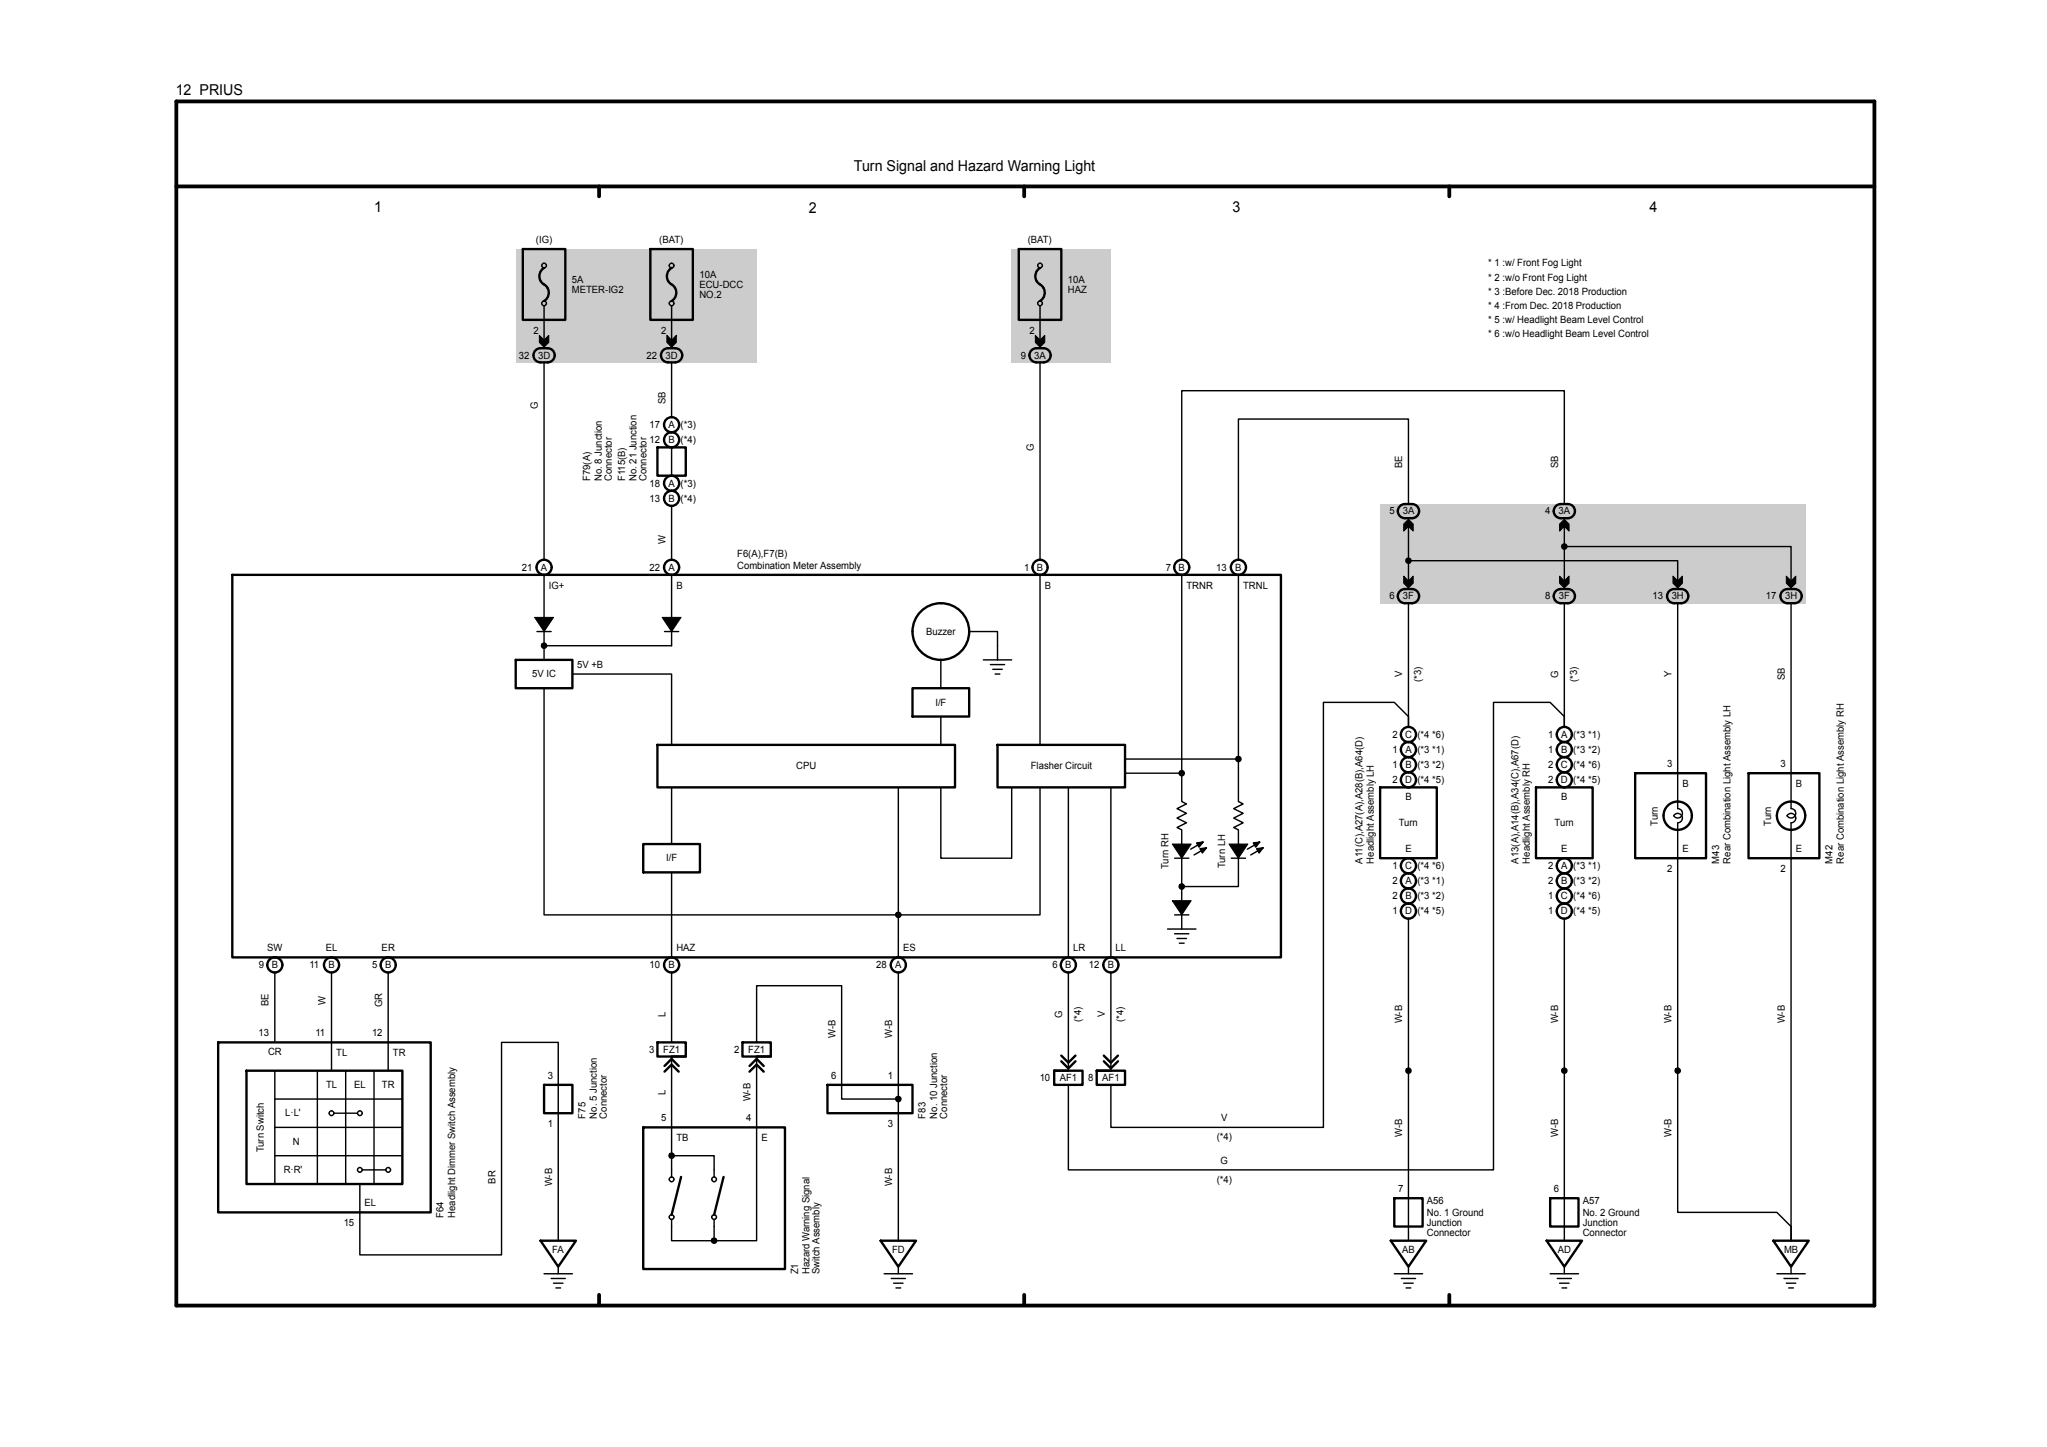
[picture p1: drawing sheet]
<svg xmlns="http://www.w3.org/2000/svg" width="297mm" height="210mm" viewBox="0 0 297 210" stroke-linecap="round" stroke-linejoin="round" font-family="sans-serif">
<path d="M25.6 14.7h246.4v174.8h-246.4zM25.6 27.1h246.4M86.9 27v1.5M148.6 27v1.5M210.3 27v1.5M86.9 187.9v1.5M148.6 187.9v1.5M210.3 187.9v1.5" fill="none" stroke="#000" stroke-width=".55"/>
<g fill="#ccc">
<path d="M74.8 36.1h35v16.5h-35z"/>
<path d="M146.8 36.1h14.4v16.5h-14.4z"/>
<path d="M200.2 73.2h61.7v14.3h-61.7z"/>
<path d="M75.9 36.1h6.1v10.3h-6.1z"/>
<path d="M94.4 36.1h6.1v10.3h-6.1z"/>
<path d="M147.8 36.1h6.2v10.3h-6.2z"/>
</g>
<g fill="none" stroke="#000" stroke-width=".21">
<path d="M78.9 44.4v6.1M78.9 52.6v28.6M97.4 44.4v6.1M97.4 52.6v7.9M150.9 44.4v6.1M150.9 52.6v28.6M97.4 64.9v4.1M97.4 73.4v7.8M204.4 73.2v-12.4h-24.7v20.4M204.4 75.2v10.3M226.7 79.1a.38 .38 0 0 0 .2 .6 .38 .38 0 0 0 .4-.4 .38 .38 0 0 0-.5-.3l-.1 .1 .1 .3 .2 .1 .2-.2-.1-.1-.2-.1 .1 .2h32.9v6.2M227 73.2v-16.5h-55.5v24.5"/>
<path d="M227 75.2v10.3M77.9 91.7h2.1M78.9 99.9v32.9h51.4v-18.5M78.9 83.4v12.4M83.1 97.8h14.3v10.3M96.4 91.7h2.1M97.4 83.4v10.3h-18.5l-.1-.2 .3 .1v.1l-.1 .2-.3-.1v-.3a.38 .38 0 0 1 .6 0 .38 .38 0 0 1-.3 .6 .38 .38 0 0 1-.4-.5l.1-.1M136.5 95.8v4.1M140.6 91.7h4.1v4.1M142.7 95.8h4.1M143.7 96.5h2.1M144 97.1h1.4"/>
<path d="M144.4 97.8h.7M150.9 83.4v24.7M171.5 83.4v32.9l.6 .4-1.3 .7 1.3 .6-1.3 .7 1.3 .7-1.3 .7 .7 .3v8.3M179.7 83.4v32.9l.7 .4-1.4 .7 1.4 .6-1.4 .7 1.4 .7-1.4 .7 .7 .3v8.3h-8.2M204.1 81.1a.38 .38 0 0 0 .1 .6 .38 .38 0 0 0 .5-.4 .38 .38 0 0 0-.5-.3l-.1 .1 .1 .3 .2 .2 .2-.2-.1-.2h-.2l.1 .2h39v4.1M204.4 87.5v18v-1.5l-2.1-2.1h-10.3v61.7h-30.8v-6.2M227 87.5v18v-1.5l-2.1-2.1h-8.2v67.9h-61.7v-12.4M243.4 87.5v29.9a.68 .68 0 0 1 .6 1 .68 .68 0 0 1-1.2 0 .68 .68 0 0 1 1.2 0 .68 .68 0 0 1-.6 1v36M259.9 87.5v29.9a.68 .68 0 0 1 .6 1 .68 .68 0 0 1-1.2 0 .68 .68 0 0 1 1.2 0 .68 .68 0 0 1-.6 1v60.7v-2.1l-2.1-2.1h-14.4v-20.5M97.4 114.3v8.2M136.5 114.3v10.3h10.3v-10.3M136.5 104v4.1"/>
<path d="M150.9 114.3v18.5h-20.6M155 114.3v24.6M161.2 114.3v24.6M171.2 112a.38 .38 0 0 0 .1 .6 .38 .38 0 0 0 .5-.4 .38 .38 0 0 0-.5-.3l-.1 .1 .1 .3 .2 .1 .2-.2-.2-.2h-.1l.1 .2h-8.3M179.4 109.9a.38 .38 0 0 0 .2 .6 .38 .38 0 0 0 .5-.4 .38 .38 0 0 0-.6-.3l-.1 .1 .1 .3 .2 .2 .2-.2-.2-.2h-.1l.1 .2h-16.5M97.4 126.6v12.3M130 132.5a.38 .38 0 0 0 .2 .6 .38 .38 0 0 0 .5-.4 .38 .38 0 0 0-.5-.3l-.2 .1 .2 .5 .3-.1v-.1v-.2h-.3l.1 .2M130.3 132.8v6.1M169.4 134.8h4.1M170.4 124.6h2.1M170.4 132.8h2.1M170.4 135.5h2.1"/>
<path d="M170.8 136.2h1.3M171.1 136.9h.7M171.2 128.4a.38 .38 0 0 0 .2 .6 .38 .38 0 0 0 .4-.4 .38 .38 0 0 0-.5-.3l-.1 .1 .2 .4 .1 .1 .2-.2-.2-.2h-.1l.1 .2M171.5 128.7v6.1M174.1 122.5h-.1v.1l.2-.2h-.4l.2 .3 .2-.3 .3-.2-.9 .1 .4 .6 .5-.7-1.7 1M174.6 123.3h-.2l.1 .1 .2-.2-.4 .1 .2 .2 .2-.3 .3-.1-.9 .1 .4 .6 .5-.7-1.8 1M178.7 124.6h2M182.3 122.5h-.1v.1l.3-.2h-.4l.1 .3 .3-.3 .3-.2-1 .1 .4 .6 .6-.7-1.8 1M182.8 123.3h-.1v.1l.2-.2-.4 .1 .2 .2 .5-.4-.9 .1 .4 .6 .5-.7-1.7 1M204.4 133.3v46.8M227 133.3v46.8M39.9 141.1v10.2"/>
<path d="M39.9 155.4v16.4M39.9 159.5h18.5M46 155.4v16.4M48.1 141.1v14.3M50.2 155.4v16.4M54.3 155.4v16.4M56.3 141.1v14.3M97.4 141.1v10.2M97.4 153.3v17.5M109.8 153.3v26.8h-12.4v-3.1M109.8 151.3v-8.2h12.3v16.4h8.2l-.1-.2h.2l.1 .1v.2l-.3 .1-.2-.4a.38 .38 0 0 1 .7 0 .38 .38 0 0 1-.3 .6 .38 .38 0 0 1-.4-.5v-.1M130.3 141.1v39"/>
<path d="M155 141.1v14.3M161.2 141.1v14.3M204.1 155.1a.38 .38 0 0 0 .1 .7 .38 .38 0 0 0 .5-.4 .38 .38 0 0 0-.5-.3h-.1l.2 .5 .2-.1 .1-.1-.1-.1-.2-.1 .1 .2M226.7 155.1a.38 .38 0 0 0 .2 .7 .38 .38 0 0 0 .4-.5 .38 .38 0 0 0-.5-.2h-.1l.1 .4 .2 .1 .2-.2-.1-.1-.2-.1 .1 .2M243.1 155.1a.38 .38 0 0 0 .2 .7 .38 .38 0 0 0 .5-.5 .38 .38 0 0 0-.6-.2h-.1l.2 .5h.2l.1-.2-.1-.2h-.2l.1 .2M39.9 167.7h18.5M39.9 163.6h18.5M48.4 161.6h3.5M52.2 171.8v10.3h20.6v-30.8h8.2v28.8M52.6 169.8h3.4M97.2 167.5a.38 .38 0 0 0 .1 .6 .38 .38 0 0 0 .5-.4 .38 .38 0 0 0-.5-.3l-.1 .1v.3l.3 .1 .1-.2v-.1l-.3-.1 .1 .2h6.2v3.1M103.6 177v3.1l-.1-.2h.3v.3h-.3l-.2-.4a.38 .38 0 0 1 .6 .1 .38 .38 0 0 1-.3 .5 .38 .38 0 0 1-.3-.5v-.1"/>
<path d="M78.9 184.9h4.2M80 185.5h2M80.3 186.2h1.4M80.7 186.9h.6M81 183.8v1.1M128.3 184.9h4.1M129.3 185.5h2.1M129.7 186.2h1.3M130 186.9h.7M130.3 183.8v1.1M202.3 184.9h4.1M203.3 185.5h2.1"/>
<path d="M203.7 186.2h1.3M204 186.9h.7M204.4 183.8v1.1M224.9 184.9h4.1M225.9 185.5h2.1M226.3 186.2h1.4M226.6 186.9h.7M227 183.8v1.1M257.8 184.9h4.1M258.8 185.5h2.1M259.2 186.2h1.4M259.5 186.9h.7"/>
<path d="M259.9 183.8v1.1"/>
<circle cx="78.9" cy="38.5" r=".34"/>
<circle cx="97.4" cy="38.5" r=".34"/>
<circle cx="150.9" cy="38.5" r=".34"/>
<circle cx="78.9" cy="44" r=".34"/>
<circle cx="97.4" cy="44" r=".34"/>
<circle cx="150.9" cy="44" r=".34"/>
<circle cx="48.1" cy="161.6" r=".34"/>
<circle cx="52.2" cy="169.8" r=".34"/>
<circle cx="52.2" cy="161.6" r=".34"/>
<circle cx="56.3" cy="169.8" r=".34"/>
<circle cx="97.4" cy="176.6" r=".34"/>
<circle cx="97.4" cy="171.2" r=".34"/>
<circle cx="103.6" cy="176.6" r=".34"/>
<circle cx="103.6" cy="171.2" r=".34"/>
</g>
<g fill="none" stroke="#000" stroke-width=".34">
<path d="M75.9 36.1h6.1v10.3h-6.1zM78.9 38.9a1.43 1.43 0 0 0 .2 2.5 1.4 1.4 0 0 1-.2 2.3M94.4 36.1h6.1v10.3h-6.1zM97.4 38.9a1.43 1.43 0 0 0 .2 2.5 1.39 1.39 0 0 1-.2 2.3M147.8 36.1h6.2v10.3h-6.2zM150.9 38.9a1.43 1.43 0 0 0 .2 2.5 1.4 1.4 0 0 1-.2 2.3M77.6 51l.2-.3a2.22 2.22 0 0 1 2.5 .3 1.03 1.03 0 0 1 .1 1 1.03 1.03 0 0 1-.9 .6h-1.1a1.03 1.03 0 0 1-.9-.6 1.03 1.03 0 0 1 .1-1zM96.1 51l.2-.3a2.22 2.22 0 0 1 2.5 .3 1.03 1.03 0 0 1 .1 1 1.03 1.03 0 0 1-.9 .6h-1.1a1.03 1.03 0 0 1-.9-.6 1.03 1.03 0 0 1 .1-1zM149.6 51l.2-.3a2.22 2.22 0 0 1 2.4 .3 1.03 1.03 0 0 1 .1 1 1.03 1.03 0 0 1-.9 .6h-1a1.03 1.03 0 0 1-.9-.6 1.03 1.03 0 0 1 .1-1zM95.4 64.9h4.1v4.1h-4.1zM203 73.6l.2-.3a2.22 2.22 0 0 1 2.5 .3 1.03 1.03 0 0 1 .1 1 1.03 1.03 0 0 1-.9 .6h-1.1a1.03 1.03 0 0 1-.9-.6 1.03 1.03 0 0 1 .1-1zM225.6 73.6l.2-.3a2.22 2.22 0 0 1 2.5 .3 1.03 1.03 0 0 1 .1 1 1.03 1.03 0 0 1-.9 .6h-1a1.03 1.03 0 0 1-1-.6 1.03 1.03 0 0 1 .1-1z"/>
<path d="M33.7 83.4h152.2v55.5h-152.2zM74.8 95.8h8.3v4.1h-8.3zM132.4 99.9h8.2v4.1h-8.2zM203 85.9l.2-.2a2.22 2.22 0 0 1 2.5 .2 1.03 1.03 0 0 1 .1 1.1 1.03 1.03 0 0 1-.9 .5h-1.1a1.03 1.03 0 0 1-.9-.5 1.03 1.03 0 0 1 .1-1.1zM225.6 85.9l.2-.2a2.22 2.22 0 0 1 2.5 .2 1.03 1.03 0 0 1 .1 1.1 1.03 1.03 0 0 1-.9 .5h-1a1.03 1.03 0 0 1-1-.5 1.03 1.03 0 0 1 .1-1.1zM242.3 85.7a2.22 2.22 0 0 1 2.5 .2 1.03 1.03 0 0 1 0 1.1 1.03 1.03 0 0 1-.9 .5h-1a1.03 1.03 0 0 1-1-.7 1.03 1.03 0 0 1 .4-1.1zM258.5 85.9l.2-.2a2.22 2.22 0 0 1 2.5 .2 1.03 1.03 0 0 1 .1 1.1 1.03 1.03 0 0 1-.9 .5h-1a1.03 1.03 0 0 1-1-.5 1.03 1.03 0 0 1 .1-1.1zM95.4 108.1h43.2v6.2h-43.2zM144.7 108.1h18.5v6.2h-18.5zM200.2 114.3h8.3v10.3h-8.3zM204.4 109.9a1.1 1.1 0 0 1 1.1 1.1 1.1 1.1 0 0 1-1.1 1.1M204.4 109.9a1.1 1.1 0 0 0-1.1 1.1 1.1 1.1 0 0 0 1.1 1.1"/>
<path d="M204.4 107.7a1.1 1.1 0 0 1 1.1 1.1 1.1 1.1 0 0 1-1.1 1.1M204.4 107.7a1.1 1.1 0 0 0-1.1 1.1 1.1 1.1 0 0 0 1.1 1.1M222.9 114.3h8.2v10.3h-8.2zM227 109.9a1.1 1.1 0 0 1 1.1 1.1 1.1 1.1 0 0 1-1.1 1.1M227 109.9a1.1 1.1 0 0 0-1.1 1.1 1.1 1.1 0 0 0 1.1 1.1M227 107.7a1.1 1.1 0 0 1 1.1 1.1 1.1 1.1 0 0 1-1.1 1.1M227 107.7a1.1 1.1 0 0 0-1.1 1.1 1.1 1.1 0 0 0 1.1 1.1M237.2 112.2h10.3v12.4h-10.3zM253.7 112.2h10.3v12.4h-10.3zM93.3 122.5h8.3v4.1h-8.3zM204.4 126.7a1.1 1.1 0 0 1 1.1 1.1 1.1 1.1 0 0 1-1.1 1.1M204.4 126.7a1.1 1.1 0 0 0-1.1 1.1 1.1 1.1 0 0 0 1.1 1.1"/>
<path d="M204.4 128.9a1.1 1.1 0 0 1 1.1 1.1 1.1 1.1 0 0 1-1.1 1.1M204.4 128.9a1.1 1.1 0 0 0-1.1 1.1 1.1 1.1 0 0 0 1.1 1.1M227 126.7a1.1 1.1 0 0 1 1.1 1.1 1.1 1.1 0 0 1-1.1 1.1M227 126.7a1.1 1.1 0 0 0-1.1 1.1 1.1 1.1 0 0 0 1.1 1.1M227 128.9a1.1 1.1 0 0 1 1.1 1.1 1.1 1.1 0 0 1-1.1 1.1M227 128.9a1.1 1.1 0 0 0-1.1 1.1 1.1 1.1 0 0 0 1.1 1.1M31.7 151.3h30.8v24.6h-30.8zM35.8 155.4h22.6v16.4h-22.6zM78.9 157.4h4.2v4.2h-4.2zM95.4 151.3h4.1v2h-4.1zM96.4 154.7l1-1 1.1 1M96.4 155.5l1-1 1.1 1"/>
<path d="M97.4 153.3h2.1M107.7 151.3h4.1v2h-4.1zM108.8 154.7l1-1 1 1M108.8 155.5l1-1 1 1M109.8 153.3h2M120.1 157.4h12.3v4.2h-12.3zM153 155.4h4.1v2h-4.1zM153 155.4h2M154 153.2l1 1 1-1M154 154l1 1 1-1M159.1 155.4h4.1v2h-4.1zM159.1 155.4h2.1"/>
<path d="M160.2 153.2l1 1 1-1M160.2 154l1 1 1-1M93.3 163.6h20.6v20.6h-20.6zM98.8 170.8l-1.4 5.5M105 170.8l-1.4 5.5M202.3 173.9h4.1v4.1h-4.1zM224.9 173.9h4.1v4.1h-4.1zM78.4 180.1h5.2l-2.6 3.7zM127.8 180.1h5.1l-2.6 3.7zM201.8 180.1h5.1l-2.5 3.7zM224.4 180.1h5.1l-2.5 3.7zM257.3 180.1h5.1l-2.5 3.7z"/>
<circle cx="97.4" cy="72.3" r="1.1"/>
<circle cx="97.4" cy="70.1" r="1.1"/>
<circle cx="97.4" cy="63.8" r="1.1"/>
<circle cx="97.4" cy="61.6" r="1.1"/>
<circle cx="78.9" cy="82.3" r="1.1"/>
<circle cx="97.4" cy="82.3" r="1.1"/>
<circle cx="136.5" cy="91.7" r="4.1"/>
<circle cx="150.9" cy="82.3" r="1.1"/>
<circle cx="171.5" cy="82.3" r="1.1"/>
<circle cx="179.7" cy="82.3" r="1.1"/>
<circle cx="204.4" cy="113.2" r="1.1"/>
<circle cx="204.4" cy="106.6" r="1.1"/>
<circle cx="227" cy="113.2" r="1.1"/>
<circle cx="227" cy="106.6" r="1.1"/>
<circle cx="243.4" cy="118.4" r="2.06"/>
<circle cx="259.9" cy="118.4" r="2.06"/>
<circle cx="204.4" cy="132.2" r="1.1"/>
<circle cx="204.4" cy="125.6" r="1.1"/>
<circle cx="227" cy="125.6" r="1.1"/>
<circle cx="227" cy="132.2" r="1.1"/>
<circle cx="39.9" cy="140" r="1.1"/>
<circle cx="48.1" cy="140" r="1.1"/>
<circle cx="56.3" cy="140" r="1.1"/>
<circle cx="97.4" cy="140" r="1.1"/>
<circle cx="130.3" cy="140" r="1.1"/>
<circle cx="155" cy="140" r="1.1"/>
<circle cx="161.2" cy="140" r="1.1"/>
</g>
<g fill="#000">
<path d="M78.3 48.7l.6 .7 .7-.7v1l-.7 .7-.6-.7zM96.8 48.7l.6 .7 .7-.7v1l-.7 .7-.6-.7zM150.2 48.7l.7 .7 .7-.7v1l-.7 .7-.7-.7zM203.7 76l.7-.6 .6 .6v1.1l-.6-.7-.7 .7zM227 75.4l.7 .6v1.1l-.7-.7-.7 .7v-1.1zM77.6 89.6h2.7l-1.4 2.1zM96.1 89.6h2.7l-1.4 2.1zM203.7 83.6l.7 .7 .6-.7v1l-.6 .7-.7-.7zM226.3 83.6l.7 .7 .7-.7v1l-.7 .7-.7-.7zM242.7 83.6l.7 .7 .7-.7v1l-.7 .7-.7-.7zM259.2 83.6l.7 .7 .7-.7v1l-.7 .7-.7-.7zM170.1 122.5h2.7l-1.3 2.1z"/>
<path d="M170.1 130.7h2.7l-1.3 2.1zM178.3 122.5h2.8l-1.4 2.1z"/>
</g>
<g fill="none" stroke="#000" stroke-width=".15">
<path d="M78.3 48.7l.6 .7 .7-.7v1l-.7 .7-.6-.7zM96.8 48.7l.6 .7 .7-.7v1l-.7 .7-.6-.7zM150.2 48.7l.7 .7 .7-.7v1l-.7 .7-.7-.7zM203.7 76l.7-.6 .6 .6v1.1l-.6-.7-.7 .7zM227 75.4l.7 .6v1.1l-.7-.7-.7 .7v-1.1zM77.6 89.6h2.7l-1.4 2.1zM96.1 89.6h2.7l-1.4 2.1zM203.7 83.6l.7 .7 .6-.7v1l-.6 .7-.7-.7zM226.3 83.6l.7 .7 .7-.7v1l-.7 .7-.7-.7zM242.7 83.6l.7 .7 .7-.7v1l-.7 .7-.7-.7zM259.2 83.6l.7 .7 .7-.7v1l-.7 .7-.7-.7zM170.1 122.5h2.7l-1.3 2.1z"/>
<path d="M170.1 130.7h2.7l-1.3 2.1zM178.3 122.5h2.8l-1.4 2.1z"/>
</g>
<g font-size="2.2">
<text x="25.5" y="13.8">12 PRIUS</text>
<text x="123.9" y="24.8">Turn Signal and Hazard Warning Light</text>
<text x="54.3" y="30.7">1</text>
<text x="117.3" y="30.8">2</text>
<text x="178.8" y="30.8">3</text>
<text x="239.3" y="30.7">4</text>
</g>
<g font-size="1.5">
<text x="77.8" y="35.2">(IG)</text>
<text x="95.7" y="35.2">(BAT)</text>
<text x="149.1" y="35.2">(BAT)</text>
<text x="83" y="41.1">5A</text>
<text x="101.5" y="40.4">10A</text>
<text x="101.5" y="41.8">ECU-DCC</text>
<text x="154.9" y="41.1">10A</text>
<text x="215.9" y="40.7">* 2 :w/o Front Fog Light</text>
<text x="215.9" y="38.7">* 1 :w/ Front Fog Light</text>
<text x="83" y="42.5">METER-IG2</text>
<text x="101.5" y="43.3">NO.2</text>
<text x="154.9" y="42.5">HAZ</text>
<text x="215.9" y="44.8">* 4 :From Dec. 2018 Production</text>
<text x="215.9" y="42.8">* 3 :Before Dec. 2018 Production</text>
<text x="215.9" y="46.9">* 5 :w/ Headlight Beam Level Control</text>
<text x="75.3" y="52">32</text>
<text x="77.4" y="48.4">2</text>
<text x="78.1" y="52">3D</text>
<text x="93.8" y="52">22</text>
<text x="95.9" y="48.4">2</text>
<text x="96.6" y="52">3D</text>
<text x="148.1" y="52">9</text>
<text x="149.4" y="48.4">2</text>
<text x="150.1" y="52">3A</text>
<text x="215.9" y="49">* 6 :w/o Headlight Beam Level Control</text>
<text x="78" y="59.3" transform="rotate(-90 78 59.3)">G</text>
<text x="96.5" y="58.6" transform="rotate(-90 96.5 58.6)">SB</text>
<text x="94.2" y="64.3">12</text>
<text x="94.2" y="62.1">17</text>
<text x="97" y="64.3">B (*4)</text>
<text x="97" y="62.1">A (*3)</text>
<text x="150" y="65.5" transform="rotate(-90 150 65.5)">G</text>
<text x="85.6" y="69.8" transform="rotate(-90 85.6 69.8)">F79(A)</text>
<text x="87.3" y="69.8" transform="rotate(-90 87.3 69.8)">No. 8 Junction</text>
<text x="88.7" y="69.8" transform="rotate(-90 88.7 69.8)">Connector</text>
<text x="90.7" y="69.8" transform="rotate(-90 90.7 69.8)">F115(B)</text>
<text x="92.4" y="69.8" transform="rotate(-90 92.4 69.8)">No. 21 Junction</text>
<text x="93.8" y="69.8" transform="rotate(-90 93.8 69.8)">Connector</text>
<text x="94.2" y="70.6">18</text>
<text x="97" y="70.6">A (*3)</text>
<text x="203.5" y="67.9" transform="rotate(-90 203.5 67.9)">BE</text>
<text x="226.1" y="67.9" transform="rotate(-90 226.1 67.9)">SB</text>
<text x="94.2" y="72.8">13</text>
<text x="97" y="72.8">B (*4)</text>
<text x="201.6" y="74.7">5</text>
<text x="203.5" y="74.7">3A</text>
<text x="224.2" y="74.7">4</text>
<text x="226.1" y="74.7">3A</text>
<text x="75.7" y="82.8">21</text>
<text x="78.5" y="82.8">A</text>
<text x="94.2" y="82.8">22</text>
<text x="96.5" y="79" transform="rotate(-90 96.5 79)">W</text>
<text x="97" y="82.8">A</text>
<text x="107" y="80.8">F6(A),F7(B)</text>
<text x="107" y="82.5">Combination Meter Assembly</text>
<text x="148.6" y="82.8">1</text>
<text x="150.4" y="82.8">B</text>
<text x="169.1" y="82.8">7</text>
<text x="171" y="82.8">B</text>
<text x="176.5" y="82.8">13</text>
<text x="179.2" y="82.8">B</text>
<text x="79.6" y="85.4">IG+</text>
<text x="98.1" y="85.4">B</text>
<text x="151.6" y="85.4">B</text>
<text x="172.2" y="85.4">TRNR</text>
<text x="180.4" y="85.4">TRNL</text>
<text x="201.6" y="87">6</text>
<text x="203.6" y="87">3F</text>
<text x="224.2" y="87">8</text>
<text x="226.2" y="87">3F</text>
<text x="239.8" y="87">13</text>
<text x="242.5" y="87">3H</text>
<text x="256.2" y="87">17</text>
<text x="259" y="87">3H</text>
<text x="134.4" y="92.1">Buzzer</text>
<text x="77.2" y="98.3">5V IC</text>
<text x="83.7" y="96.9">5V +B</text>
<text x="203.5" y="98.3" transform="rotate(-90 203.5 98.3)">V</text>
<text x="206.2" y="98.9" transform="rotate(-90 206.2 98.9)">(*3)</text>
<text x="226.1" y="98.4" transform="rotate(-90 226.1 98.4)">G</text>
<text x="228.8" y="98.9" transform="rotate(-90 228.8 98.9)">(*3)</text>
<text x="242.5" y="98.3" transform="rotate(-90 242.5 98.3)">Y</text>
<text x="259" y="98.7" transform="rotate(-90 259 98.7)">SB</text>
<text x="135.7" y="102.4">I/F</text>
<text x="202" y="107.1">2</text>
<text x="203.9" y="107.1">C (*4 *6)</text>
<text x="224.6" y="107.1">1</text>
<text x="226.5" y="107.1">A (*3 *1)</text>
<text x="115.5" y="111.7">CPU</text>
<text x="149.6" y="111.7">Flasher Circuit</text>
<text x="202" y="113.7">2</text>
<text x="202" y="111.5">1</text>
<text x="202" y="109.3">1</text>
<text x="203.9" y="113.7">D (*4 *5)</text>
<text x="203.9" y="111.5">B (*3 *2)</text>
<text x="203.9" y="109.3">A (*3 *1)</text>
<text x="224.6" y="113.7">2</text>
<text x="224.6" y="111.5">2</text>
<text x="224.6" y="109.3">1</text>
<text x="226.5" y="113.7">D (*4 *5)</text>
<text x="226.5" y="111.5">C (*4 *6)</text>
<text x="226.5" y="109.3">B (*3 *2)</text>
<text x="241.9" y="111.3">3</text>
<text x="258.4" y="111.3">3</text>
<text x="202.9" y="119.9">Turn</text>
<text x="203.9" y="116.1">B</text>
<text x="225.6" y="119.9">Turn</text>
<text x="226.5" y="116.1">B</text>
<text x="240.5" y="119.8" transform="rotate(-90 240.5 119.8)">Turn</text>
<text x="244.1" y="114.2">B</text>
<text x="257" y="119.8" transform="rotate(-90 257 119.8)">Turn</text>
<text x="260.6" y="114.2">B</text>
<text x="96.6" y="125">I/F</text>
<text x="197.7" y="125.3" transform="rotate(-90 197.7 125.3)">A11(C),A27(A),A28(B),A64(D)</text>
<text x="199.3" y="125.3" transform="rotate(-90 199.3 125.3)">Headlight Assembly LH</text>
<text x="203.9" y="123.7">E</text>
<text x="220.3" y="125.3" transform="rotate(-90 220.3 125.3)">A13(A),A14(B),A34(C),A67(D)</text>
<text x="222" y="125.3" transform="rotate(-90 222 125.3)">Headlight Assembly RH</text>
<text x="226.5" y="123.7">E</text>
<text x="244.1" y="123.7">E</text>
<text x="249.4" y="125.3" transform="rotate(-90 249.4 125.3)">M43</text>
<text x="251.1" y="125.3" transform="rotate(-90 251.1 125.3)">Rear Combination Light Assembly LH</text>
<text x="260.6" y="123.7">E</text>
<text x="265.9" y="125.3" transform="rotate(-90 265.9 125.3)">M42</text>
<text x="267.5" y="125.3" transform="rotate(-90 267.5 125.3)">Rear Combination Light Assembly RH</text>
<text x="169.5" y="126.1" transform="rotate(-90 169.5 126.1)">Turn RH</text>
<text x="177.8" y="126" transform="rotate(-90 177.8 126)">Turn LH</text>
<text x="202" y="128.3">2</text>
<text x="202" y="126.1">1</text>
<text x="202" y="130.5">2</text>
<text x="203.9" y="126.1">C (*4 *6)</text>
<text x="203.9" y="128.3">A (*3 *1)</text>
<text x="203.9" y="130.5">B (*3 *2)</text>
<text x="224.6" y="128.3">2</text>
<text x="224.6" y="126.1">2</text>
<text x="224.6" y="130.5">1</text>
<text x="226.5" y="130.5">C (*4 *6)</text>
<text x="226.5" y="128.3">B (*3 *2)</text>
<text x="226.5" y="126.1">A (*3 *1)</text>
<text x="241.9" y="126.5">2</text>
<text x="258.4" y="126.5">2</text>
<text x="202" y="132.7">1</text>
<text x="203.9" y="132.7">D (*4 *5)</text>
<text x="224.6" y="132.7">1</text>
<text x="226.5" y="132.7">D (*4 *5)</text>
<text x="37.6" y="140.5">9</text>
<text x="38.8" y="138">SW</text>
<text x="39.4" y="140.5">B</text>
<text x="44.9" y="140.5">11</text>
<text x="47.3" y="138">EL</text>
<text x="47.7" y="140.5">B</text>
<text x="54" y="140.5">5</text>
<text x="55.4" y="138">ER</text>
<text x="55.9" y="140.5">B</text>
<text x="94.2" y="140.5">10</text>
<text x="97" y="140.5">B</text>
<text x="98.1" y="138.1">HAZ</text>
<text x="127.1" y="140.5">28</text>
<text x="129.9" y="140.5">A</text>
<text x="131" y="138.1">ES</text>
<text x="152.7" y="140.5">6</text>
<text x="154.6" y="140.5">B</text>
<text x="155.7" y="138.1">LR</text>
<text x="158" y="140.5">12</text>
<text x="160.7" y="140.5">B</text>
<text x="161.9" y="138.1">LL</text>
<text x="39" y="146" transform="rotate(-90 39 146)">BE</text>
<text x="47.2" y="145.8" transform="rotate(-90 47.2 145.8)">W</text>
<text x="55.4" y="146.1" transform="rotate(-90 55.4 146.1)">GR</text>
<text x="96.5" y="147.6" transform="rotate(-90 96.5 147.6)">L</text>
<text x="154.1" y="147.7" transform="rotate(-90 154.1 147.7)">G</text>
<text x="156.9" y="148.3" transform="rotate(-90 156.9 148.3)">(*4)</text>
<text x="160.3" y="147.6" transform="rotate(-90 160.3 147.6)">V</text>
<text x="163" y="148.3" transform="rotate(-90 163 148.3)">(*4)</text>
<text x="203.5" y="148.5" transform="rotate(-90 203.5 148.5)">W-B</text>
<text x="226.1" y="148.5" transform="rotate(-90 226.1 148.5)">W-B</text>
<text x="242.5" y="148.5" transform="rotate(-90 242.5 148.5)">W-B</text>
<text x="259" y="148.5" transform="rotate(-90 259 148.5)">W-B</text>
<text x="37.5" y="150.4">13</text>
<text x="38.9" y="153.1">CR</text>
<text x="45.8" y="150.4">11</text>
<text x="48.8" y="153.3">TL</text>
<text x="54" y="150.4">12</text>
<text x="57" y="153.3">TR</text>
<text x="94.2" y="152.8">3</text>
<text x="96.2" y="152.8">FZ1</text>
<text x="106.5" y="152.8">2</text>
<text x="108.6" y="152.8">FZ1</text>
<text x="121.2" y="150.6" transform="rotate(-90 121.2 150.6)">W-B</text>
<text x="129.4" y="150.6" transform="rotate(-90 129.4 150.6)">W-B</text>
<text x="47.3" y="157.9">TL</text>
<text x="51.4" y="157.9">EL</text>
<text x="55.4" y="157.9">TR</text>
<text x="79.5" y="156.6">3</text>
<text x="96.5" y="158.9" transform="rotate(-90 96.5 158.9)">L</text>
<text x="108.9" y="159.8" transform="rotate(-90 108.9 159.8)">W-B</text>
<text x="120.6" y="156.6">6</text>
<text x="128.8" y="156.6">1</text>
<text x="150.8" y="156.9">10</text>
<text x="153.8" y="156.9">AF1</text>
<text x="157.9" y="156.9">8</text>
<text x="159.9" y="156.9">AF1</text>
<text x="38.3" y="167.2" transform="rotate(-90 38.3 167.2)">Turn Switch</text>
<text x="41.4" y="162">L·L'</text>
<text x="42.5" y="166.1">N</text>
<text x="79.5" y="163.5">1</text>
<text x="85" y="162.3" transform="rotate(-90 85 162.3)">F75</text>
<text x="86.6" y="162.3" transform="rotate(-90 86.6 162.3)">No. 5 Junction</text>
<text x="88.1" y="162.3" transform="rotate(-90 88.1 162.3)">Connector</text>
<text x="95.9" y="162.7">5</text>
<text x="98.1" y="165.6">TB</text>
<text x="108.3" y="162.7">4</text>
<text x="110.5" y="165.6">E</text>
<text x="128.8" y="163.5">3</text>
<text x="134.3" y="162.3" transform="rotate(-90 134.3 162.3)">F83</text>
<text x="136" y="162.3" transform="rotate(-90 136 162.3)">No. 10 Junction</text>
<text x="137.4" y="162.3" transform="rotate(-90 137.4 162.3)">Connector</text>
<text x="176.5" y="165.5">(*4)</text>
<text x="177.2" y="162.7">V</text>
<text x="203.5" y="165" transform="rotate(-90 203.5 165)">W-B</text>
<text x="226.1" y="165" transform="rotate(-90 226.1 165)">W-B</text>
<text x="242.5" y="165" transform="rotate(-90 242.5 165)">W-B</text>
<text x="41.2" y="170.3">R·R'</text>
<text x="71.9" y="171.8" transform="rotate(-90 71.9 171.8)">BR</text>
<text x="80.1" y="172.2" transform="rotate(-90 80.1 172.2)">W-B</text>
<text x="129.4" y="172.2" transform="rotate(-90 129.4 172.2)">W-B</text>
<text x="176.5" y="171.6">(*4)</text>
<text x="177.1" y="168.9">G</text>
<text x="202.8" y="173">7</text>
<text x="225.5" y="173">6</text>
<text x="49.9" y="177.9">15</text>
<text x="52.9" y="175.1">EL</text>
<text x="64.3" y="176.7" transform="rotate(-90 64.3 176.7)">F64</text>
<text x="66.1" y="176.7" transform="rotate(-90 66.1 176.7)">Headlight Dimmer Switch Assembly</text>
<text x="207" y="174.7">A56</text>
<text x="207" y="176.4">No. 1 Ground</text>
<text x="207" y="177.9">Junction</text>
<text x="207" y="179.3">Connector</text>
<text x="229.6" y="174.7">A57</text>
<text x="229.6" y="176.4">No. 2 Ground</text>
<text x="229.6" y="177.9">Junction</text>
<text x="229.6" y="179.3">Connector</text>
<text x="80.1" y="181.9">FA</text>
<text x="115.8" y="184.9" transform="rotate(-90 115.8 184.9)">Z1</text>
<text x="117.5" y="184.9" transform="rotate(-90 117.5 184.9)">Hazard Warning Signal</text>
<text x="118.9" y="184.9" transform="rotate(-90 118.9 184.9)">Switch Assembly</text>
<text x="129.4" y="181.9">FD</text>
<text x="203.4" y="181.9">AB</text>
<text x="226" y="181.9">AD</text>
<text x="258.8" y="181.9">MB</text>
</g>
</svg>
